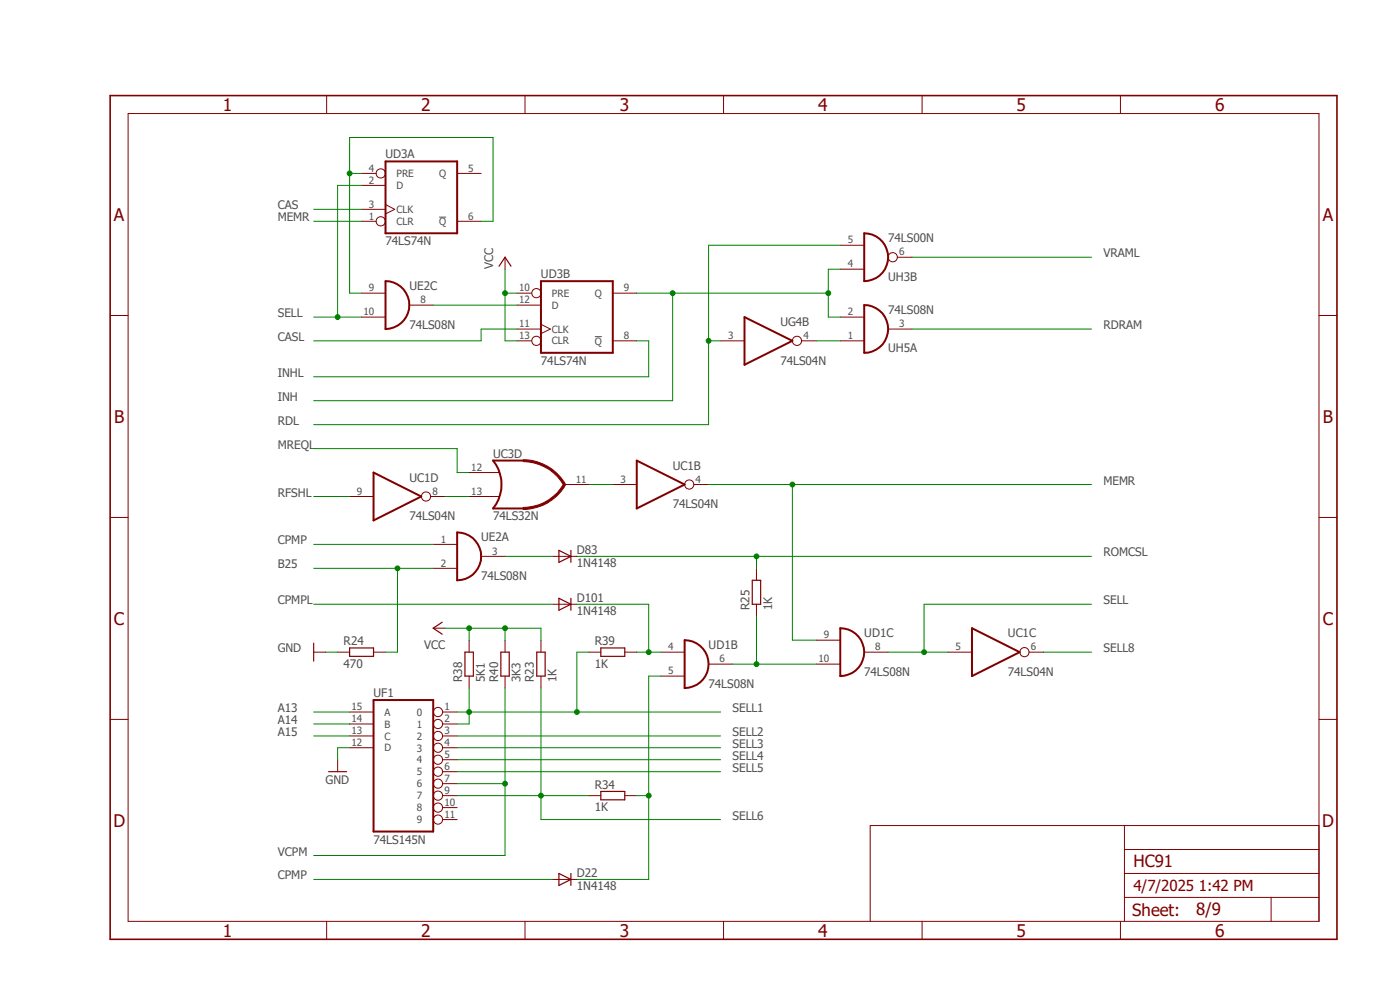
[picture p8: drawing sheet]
<svg xmlns="http://www.w3.org/2000/svg" width="297mm" height="210mm" viewBox="0 0 297 210" stroke-linecap="round" stroke-linejoin="round" font-family="sans-serif">
<path d="M22.9 19.9l261.1 179.9M284 19.9l-261.1 179.9" fill="none" stroke="#fff" stroke-width=".21"/>
<path d="M93.2 46.1h1.5M126.2 71.4h1.5" fill="none" stroke="#505050" stroke-width=".21"/>
<g fill="none" stroke="#800000" stroke-width=".21">
<path d="M27.2 24.1h252.6v171.4h-252.6zM69.3 20.3v3.8M76.7 39.3h5.1M76.7 36.8h3.1M97 36.8h5.1M111.4 20.3v3.8M153.5 20.3v3.8M195.6 20.3v3.8M237.7 20.3v3.8M76.7 46.9h3.1M76.7 44.4h5.1M81.8 43.4l1.9 1-1.9 1"/>
<path d="M97 46.9h5.1M107.1 54.6v2.5M178.3 57.1h5M178.3 52h5M190.4 54.6h3.1M23.4 66.9h3.8M76.7 62.2h5.1M76.7 67.3h5.1M86.8 64.7h5.1M109.7 72.3h3.1M109.7 64.7h5.1M109.7 69.8h5.1"/>
<path d="M109.7 62.2h3.1M114.8 68.8l2 1-2 1M130 72.3h5.1M130 62.2h5.1M152.9 72.3h5M170.1 72.3h3.1M178.3 72.3h5M178.3 67.3h5M188.4 69.8h5.1M279.8 66.9h3.8M23.4 109.8h3.8M74.2 105.3h5"/>
<path d="M91.4 105.3h3M104.6 105.3h1.3M104.6 100.2h1.3M130 102.8h5.1M147.2 102.8h3.1M279.8 109.8h3.8M140.2 138.3h5M173.2 135.8h5.1M183.3 138.3h5.1M201.1 138.3h5.1M218.3 138.3h3.1M23.4 152.6h3.8"/>
<path d="M74.2 151h5M74.2 153.6h5M74.2 156.1h5M74.2 158.6h5M93.9 151h3.1M93.9 153.6h3.1M93.9 156.1h3.1M93.9 158.6h3.1M140.2 143.4h5M150.3 140.9h5.1M173.2 140.9h5.1M279.8 152.6h3.8"/>
<path d="M71.6 161.2v2.5M93.9 161.2h3.1M93.9 163.7h3.1M93.9 166.2h3.1M93.9 168.8h3.1M93.9 171.3h3.1M93.9 173.9h3.1M238.5 175.1v20.4M279.8 175.1h-95.2v20.4M69.3 195.5v3.8M111.4 195.5v3.8M153.5 195.5v3.8"/>
<path d="M195.6 195.5v3.8M237.7 195.5v3.8M238.5 190.4h41.3M238.5 185.3h41.3M238.5 180.2h41.3M269.7 190.4v5.1"/>
<circle cx="80.8" cy="36.8" r=".98"/>
<circle cx="80.8" cy="46.9" r=".98"/>
<circle cx="189.4" cy="54.6" r=".98"/>
<circle cx="113.8" cy="62.2" r=".98"/>
<circle cx="113.8" cy="72.3" r=".98"/>
<circle cx="169.1" cy="72.3" r=".98"/>
<circle cx="90.4" cy="105.3" r=".98"/>
<circle cx="146.2" cy="102.8" r=".98"/>
<circle cx="217.3" cy="138.3" r=".98"/>
<circle cx="92.9" cy="158.6" r=".98"/>
<circle cx="92.9" cy="151" r=".98"/>
<circle cx="92.9" cy="153.6" r=".98"/>
<circle cx="92.9" cy="156.1" r=".98"/>
<circle cx="92.9" cy="168.8" r=".98"/>
<circle cx="92.9" cy="173.9" r=".98"/>
<circle cx="92.9" cy="163.7" r=".98"/>
<circle cx="92.9" cy="171.3" r=".98"/>
<circle cx="92.9" cy="166.2" r=".98"/>
<circle cx="92.9" cy="161.2" r=".98"/>
</g>
<path d="M23.4 20.3h260.2v179h-260.2z" fill="none" stroke="#800000" stroke-width=".34"/>
<g fill="none" stroke="#800000" stroke-width=".42">
<path d="M81.8 34.2h15.2v15.3h-15.2zM81.8 59.6a5.1 5.1 0 0 1 5 5.1 5.1 5.1 0 0 1-5 5.1zM114.8 59.6h15.2v15.2h-15.2zM183.3 49.5a5.1 5.1 0 0 1 5.1 5.1 5.1 5.1 0 0 1-5.1 5zM157.9 67.3l10.2 5-10.2 5.1zM183.3 64.7a5.1 5.1 0 0 1 5.1 5.1 5.1 5.1 0 0 1-5.1 5zM104.6 97.7h6.4M135.1 97.7l10.1 5.1-10.1 5.1zM79.2 100.2l10.2 5.1-10.2 5.1zM104.6 107.9h6.4M145.2 135.8a5.1 5.1 0 0 1 5.1 5.1 5.1 5.1 0 0 1-5.1 5.1zM178.3 133.3a5.1 5.1 0 0 1 5 5 5.1 5.1 0 0 1-5 5.1z"/>
<path d="M206.2 133.3l10.1 5-10.1 5.1zM79.2 148.5h12.7v27.9h-12.7z"/>
</g>
<path d="M105.9 56.5l1.2-1.9 1.3 1.9M69.7 163.7h3.8" fill="none" stroke="#800000" stroke-width=".25"/>
<path d="M111 107.7a9.9 9.9 0 0 0 8.6-5l.4 .1a10.2 10.2 0 0 1-9 5.3z" fill-rule="evenodd" fill="#800000"/>
<path d="M111 107.7a9.9 9.9 0 0 0 8.6-5l.4 .1a10.2 10.2 0 0 1-9 5.3z" fill="none" stroke="#800000" stroke-width=".21"/>
<path d="M111 97.5a10.3 10.3 0 0 1 9 5.2l-.4 .3a9.8 9.8 0 0 0-8.6-5.1z" fill-rule="evenodd" fill="#800000"/>
<g fill="none" stroke="#800000" stroke-width=".21">
<path d="M111 97.5a10.3 10.3 0 0 1 9 5.2l-.4 .3a9.8 9.8 0 0 0-8.6-5.1zM91.9 115.5h5.1M99.5 100.2h5.1M99.5 105.3h5.1M102.1 118h5M117.3 118h5.1M119.8 102.8h5.1M66.5 138.3h2.6M71.6 138.3h2.6M79.2 138.3h2.6M91.9 120.6h5.1M91.9 133.3h2.5"/>
<path d="M99.5 135.8v2.5M107.1 135.8v2.5M114.8 135.8v2.5M117.3 128.2h5.1M124.9 138.3h2.6M132.5 138.3h2.6M160.5 120.6v2.5M160.5 128.2v2.5M99.5 143.4v2.6M107.1 143.4v2.6M114.8 143.4v2.6M124.9 168.8h2.6"/>
<path d="M132.5 168.8h2.6M117.3 186.6h5.1"/>
</g>
<path d="M104.6 97.7a8.1 8.1 0 0 1 0 10.2M97 112.9a5.1 5.1 0 0 1 5.1 5.1 5.1 5.1 0 0 1-5.1 5.1z" fill="none" stroke="#800000" stroke-width=".42"/>
<g fill="none" stroke="#800000" stroke-width=".25">
<path d="M118.6 116.8l2.5 1.2-2.5 1.3zM121.1 116.8v2.5M66.5 136.4v3.9M74.2 137.5h5v1.7h-5zM93.8 132l-1.9 1.3 1.9 1.2M98.6 138.3h1.8v5.1h-1.8zM106.3 138.3h1.7v5.1h-1.7zM113.9 138.3h1.8v5.1h-1.8zM118.6 126.9l2.5 1.3-2.5 1.3zM121.1 126.9v2.6M127.5 137.5h5v1.7h-5zM159.6 123.1h1.8v5.1h-1.8z"/>
<path d="M127.5 167.9h5v1.8h-5zM118.6 185.3l2.5 1.3-2.5 1.2zM121.1 185.3v2.5"/>
</g>
<path d="M107.1 57.1v15.2h2.6M107.1 62.2h2.6" fill="none" stroke="#008000" stroke-width=".21"/>
<circle cx="107.1" cy="62.2" r=".51" fill="#008000"/>
<g fill="none" stroke="#008000" stroke-width=".21">
<path d="M99.5 135.8v-2.5h15.3v2.5M107.1 133.3v2.5"/>
<circle cx="107.1" cy="62.2" r=".51"/>
</g>
<circle cx="107.1" cy="133.3" r=".51" fill="#008000"/>
<g fill="none" stroke="#008000" stroke-width=".21">
<path d="M94.4 133.3h5.1"/>
<circle cx="107.1" cy="133.3" r=".51"/>
</g>
<circle cx="99.5" cy="133.3" r=".51" fill="#008000"/>
<g fill="none" stroke="#008000" stroke-width=".21">
<path d="M76.7 39.3h-5.1v28M66.5 67.3h10.2M91.9 64.7h17.8"/>
<circle cx="99.5" cy="133.3" r=".51"/>
</g>
<circle cx="71.6" cy="67.3" r=".51" fill="#008000"/>
<g fill="none" stroke="#008000" stroke-width=".21">
<path d="M188.4 138.3h12.7M231.6 128.2h-35.6v10.1"/>
<circle cx="71.6" cy="67.3" r=".51"/>
</g>
<circle cx="196" cy="138.3" r=".51" fill="#008000"/>
<g fill="none" stroke="#008000" stroke-width=".21">
<path d="M66.5 44.4h10.2M66.5 46.9h10.2M150.3 102.8h81.3M168.1 102.8v33h5.1"/>
<circle cx="196" cy="138.3" r=".51"/>
</g>
<circle cx="168.1" cy="102.8" r=".51" fill="#008000"/>
<g fill="none" stroke="#008000" stroke-width=".21">
<path d="M74.2 36.8h2.5M102.1 46.9h2.5v-17.7h-30.4v33h2.5"/>
<circle cx="168.1" cy="102.8" r=".51"/>
</g>
<circle cx="74.2" cy="36.8" r=".51" fill="#008000"/>
<g fill="none" stroke="#008000" stroke-width=".21">
<path d="M178.3 57.1h-2.6v10.2h2.6M109.7 69.8h-7.6v2.5h-35.6M135.1 62.2h7.6"/>
<circle cx="74.2" cy="36.8" r=".51"/>
</g>
<circle cx="175.7" cy="62.2" r=".51" fill="#008000"/>
<g fill="none" stroke="#008000" stroke-width=".21">
<path d="M175.7 62.2h-33v22.8h-76.2"/>
<circle cx="175.7" cy="62.2" r=".51"/>
</g>
<circle cx="142.7" cy="62.2" r=".51" fill="#008000"/>
<g fill="none" stroke="#008000" stroke-width=".21">
<path d="M178.3 52h-28v38.1h-83.8M150.3 72.3h2.6M173.2 72.3h5.1"/>
<circle cx="142.7" cy="62.2" r=".51"/>
</g>
<circle cx="150.3" cy="72.3" r=".51" fill="#008000"/>
<g fill="none" stroke="#008000" stroke-width=".21">
<path d="M193.5 54.6h38.1M135.1 72.3h2.5v7.6h-71.1M193.5 69.8h38.1M66.5 95.2h30.5v5h2.5M66.5 105.3h7.7M66.5 115.5h25.4M94.4 105.3h5.1M124.9 102.8h5.1M66.5 120.6h25.4M84.3 120.6v17.7h-2.5M66.5 186.6h50.8"/>
<circle cx="150.3" cy="72.3" r=".51"/>
</g>
<circle cx="84.3" cy="120.6" r=".51" fill="#008000"/>
<g fill="none" stroke="#008000" stroke-width=".21">
<path d="M107.1 118h10.2M97 151h2.5M99.5 146v7.6h-2.5"/>
<circle cx="84.3" cy="120.6" r=".51"/>
</g>
<circle cx="99.5" cy="151" r=".51" fill="#008000"/>
<g fill="none" stroke="#008000" stroke-width=".21">
<path d="M124.9 138.3h-2.5v12.7M99.5 151h53.4"/>
<circle cx="99.5" cy="151" r=".51"/>
</g>
<circle cx="122.4" cy="151" r=".51" fill="#008000"/>
<g fill="none" stroke="#008000" stroke-width=".21">
<path d="M69.1 138.3h2.5M66.5 156.1h7.7M66.5 153.6h7.7M66.5 151h7.7M74.2 158.6h-2.6v2.6M107.1 146v35.5h-40.6M97 166.2h10.1"/>
<circle cx="122.4" cy="151" r=".51"/>
</g>
<circle cx="107.1" cy="166.2" r=".51" fill="#008000"/>
<g fill="none" stroke="#008000" stroke-width=".21">
<path d="M114.8 146v22.8M97 168.8h27.9"/>
<circle cx="107.1" cy="166.2" r=".51"/>
</g>
<circle cx="114.8" cy="168.8" r=".51" fill="#008000"/>
<g fill="none" stroke="#008000" stroke-width=".21">
<path d="M122.4 128.2h15.2v10.1M135.1 138.3h5.1M114.8 168.8v5.1h38.1"/>
<circle cx="114.8" cy="168.8" r=".51"/>
</g>
<circle cx="137.6" cy="138.3" r=".51" fill="#008000"/>
<g fill="none" stroke="#008000" stroke-width=".21">
<path d="M140.2 143.4h-2.6v43.2h-15.2M135.1 168.8h2.5"/>
<circle cx="137.6" cy="138.3" r=".51"/>
</g>
<circle cx="137.6" cy="168.8" r=".51" fill="#008000"/>
<g fill="none" stroke="#008000" stroke-width=".21">
<path d="M122.4 118h109.2M160.5 118v2.6M66.5 128.2h50.8"/>
<circle cx="137.6" cy="168.8" r=".51"/>
</g>
<circle cx="160.5" cy="118" r=".51" fill="#008000"/>
<g fill="none" stroke="#008000" stroke-width=".21">
<path d="M160.5 130.7v10.2M155.4 140.9h17.8"/>
<circle cx="160.5" cy="118" r=".51"/>
</g>
<circle cx="160.5" cy="140.9" r=".51" fill="#008000"/>
<g fill="none" stroke="#008000" stroke-width=".21">
<path d="M221.4 138.3h10.2M97 158.6h55.9M97 156.1h55.9M97 163.7h55.9M97 161.2h55.9"/>
<circle cx="160.5" cy="140.9" r=".51"/>
</g>
<g font-size="3.7" fill="#800000">
<text x="47.2" y="23.5">1</text>
<text x="89.4" y="23.5">2</text>
<text x="131.5" y="23.5">3</text>
<text x="173.6" y="23.5">4</text>
<text x="215.7" y="23.5">5</text>
<text x="257.8" y="23.5">6</text>
<text x="24.2" y="46.8">A</text>
<text x="280.6" y="46.8">A</text>
<text x="24.2" y="89.7">B</text>
<text x="280.7" y="89.7">B</text>
<text x="24.2" y="132.5">C</text>
<text x="280.6" y="132.5">C</text>
<text x="24" y="175.3">D</text>
<text x="280.5" y="175.3">D</text>
<text x="47.2" y="198.7">1</text>
<text x="89.4" y="198.7">2</text>
<text x="131.5" y="198.7">3</text>
<text x="173.6" y="198.7">4</text>
<text x="215.7" y="198.7">5</text>
<text x="257.8" y="198.7">6</text>
</g>
<g font-size="3.6" fill="#800000">
<text x="240.5" y="184">HC91</text>
<text x="240.2" y="194.3">Sheet:</text>
<text x="253.8" y="194.2">8/9</text>
</g>
<text font-size="3.2" fill="#800000" x="240.5" y="189.1">4/7/2025 1:42 PM</text>
<g font-size="2.5" fill="#505050">
<text x="81.8" y="33.6">UD3A</text>
<text x="58.9" y="44.4">CAS</text>
<text x="58.9" y="46.9">MEMR</text>
<text x="81.8" y="52">74LS74N</text>
<text x="188.4" y="51.3">74LS00N</text>
<text x="104.6" y="57.1" transform="rotate(-90 104.6 57.1)">VCC</text>
<text x="114.8" y="59">UD3B</text>
<text x="188.4" y="59.5">UH3B</text>
<text x="234.1" y="54.6">VRAML</text>
<text x="86.9" y="61.6">UE2C</text>
<text x="58.9" y="67.3">SELL</text>
<text x="86.9" y="69.8">74LS08N</text>
<text x="165.6" y="69.2">UG4B</text>
<text x="188.4" y="66.5">74LS08N</text>
<text x="234.1" y="69.8">RDRAM</text>
<text x="58.9" y="72.3">CASL</text>
<text x="114.8" y="77.4">74LS74N</text>
<text x="165.6" y="77.4">74LS04N</text>
<text x="188.4" y="74.7">UH5A</text>
<text x="58.9" y="79.9">INHL</text>
<text x="58.9" y="85">INH</text>
<text x="58.9" y="90.1">RDL</text>
<text x="58.9" y="95.2">MREQL</text>
<text x="104.6" y="97.1">UC3D</text>
<text x="142.7" y="99.6">UC1B</text>
<text x="58.9" y="105.3">RFSHL</text>
<text x="86.9" y="102.2">UC1D</text>
<text x="142.7" y="107.9">74LS04N</text>
<text x="234.1" y="102.8">MEMR</text>
<text x="86.9" y="110.4">74LS04N</text>
<text x="104.6" y="110.4">74LS32N</text>
<text x="58.9" y="115.5">CPMP</text>
<text x="102.1" y="114.9">UE2A</text>
<text x="122.4" y="117.6">D83</text>
<text x="234.1" y="118">ROMCSL</text>
<text x="58.9" y="120.6">B25</text>
<text x="102.1" y="123.1">74LS08N</text>
<text x="122.4" y="120.4">1N4148</text>
<text x="58.9" y="128.2">CPMPL</text>
<text x="122.4" y="130.5">1N4148</text>
<text x="122.4" y="127.7">D101</text>
<text x="159" y="129.5" transform="rotate(-90 159 129.5)">R25</text>
<text x="163.8" y="129.5" transform="rotate(-90 163.8 129.5)">1K</text>
<text x="234.1" y="128.2">SELL</text>
<text x="72.9" y="136.8">R24</text>
<text x="90" y="137.6">VCC</text>
<text x="126.2" y="136.8">R39</text>
<text x="150.3" y="137.7">UD1B</text>
<text x="183.3" y="135.2">UD1C</text>
<text x="213.8" y="135.2">UC1C</text>
<text x="58.9" y="138.3">GND</text>
<text x="72.9" y="141.6">470</text>
<text x="126.2" y="141.6">1K</text>
<text x="183.3" y="143.4">74LS08N</text>
<text x="213.8" y="143.4">74LS04N</text>
<text x="234.1" y="138.3">SELL8</text>
<text x="79.2" y="147.9">UF1</text>
<text x="98" y="144.7" transform="rotate(-90 98 144.7)">R38</text>
<text x="102.8" y="144.7" transform="rotate(-90 102.8 144.7)">5K1</text>
<text x="105.7" y="144.7" transform="rotate(-90 105.7 144.7)">R40</text>
<text x="110.4" y="144.7" transform="rotate(-90 110.4 144.7)">3K3</text>
<text x="113.3" y="144.7" transform="rotate(-90 113.3 144.7)">R23</text>
<text x="118.1" y="144.7" transform="rotate(-90 118.1 144.7)">1K</text>
<text x="150.3" y="146">74LS08N</text>
<text x="58.9" y="153.6">A14</text>
<text x="58.9" y="151">A13</text>
<text x="155.4" y="151">SELL1</text>
<text x="58.9" y="156.1">A15</text>
<text x="155.4" y="161.2">SELL4</text>
<text x="155.4" y="158.7">SELL3</text>
<text x="155.4" y="156.1">SELL2</text>
<text x="69.1" y="166.2">GND</text>
<text x="126.2" y="167.3">R34</text>
<text x="155.4" y="163.7">SELL5</text>
<text x="126.2" y="172.1">1K</text>
<text x="155.4" y="173.9">SELL6</text>
<text x="79.2" y="178.9">74LS145N</text>
<text x="58.9" y="181.5">VCPM</text>
<text x="58.9" y="186.6">CPMP</text>
<text x="122.4" y="188.9">1N4148</text>
<text x="122.4" y="186.1">D22</text>
</g>
<g font-size="2.1" fill="#505050">
<text x="78.3" y="38.9">2</text>
<text x="78.3" y="36.4">4</text>
<text x="84.1" y="40.1">D</text>
<text x="84.1" y="37.5">PRE</text>
<text x="93.2" y="37.5">Q</text>
<text x="99.4" y="36.4">5</text>
<text x="78.3" y="46.6">1</text>
<text x="78.3" y="44">3</text>
<text x="84.1" y="47.7">CLR</text>
<text x="84.1" y="45.2">CLK</text>
<text x="93.2" y="47.7">Q</text>
<text x="99.4" y="46.6">6</text>
<text x="179.9" y="51.6">5</text>
<text x="179.9" y="56.7">4</text>
<text x="190.8" y="54.2">6</text>
<text x="78.3" y="61.8">9</text>
<text x="89.2" y="64.3">8</text>
<text x="110.2" y="64.3">12</text>
<text x="110.2" y="61.8">10</text>
<text x="117.1" y="65.5">D</text>
<text x="117.1" y="62.9">PRE</text>
<text x="126.2" y="62.9">Q</text>
<text x="132.3" y="61.8">9</text>
<text x="77.1" y="66.9">10</text>
<text x="110.2" y="72">13</text>
<text x="110.2" y="69.4">11</text>
<text x="117.1" y="70.6">CLK</text>
<text x="132.3" y="72">8</text>
<text x="154.5" y="72">3</text>
<text x="170.4" y="72">4</text>
<text x="179.9" y="72">1</text>
<text x="179.9" y="66.9">2</text>
<text x="190.8" y="69.4">3</text>
<text x="117.1" y="73.1">CLR</text>
<text x="126.2" y="73.1">Q</text>
<text x="100" y="99.9">12</text>
<text x="75.7" y="105">9</text>
<text x="91.7" y="105">8</text>
<text x="100" y="105">13</text>
<text x="122.2" y="102.4">11</text>
<text x="131.6" y="102.4">3</text>
<text x="147.6" y="102.4">4</text>
<text x="93.5" y="115.1">1</text>
<text x="104.4" y="117.7">3</text>
<text x="93.5" y="120.2">2</text>
<text x="141.8" y="138">4</text>
<text x="174.8" y="135.4">9</text>
<text x="185.7" y="138">8</text>
<text x="202.7" y="138">5</text>
<text x="218.7" y="138">6</text>
<text x="141.8" y="143">5</text>
<text x="152.7" y="140.5">6</text>
<text x="173.7" y="140.5">10</text>
<text x="74.6" y="155.7">13</text>
<text x="74.6" y="153.2">14</text>
<text x="74.6" y="150.7">15</text>
<text x="81.6" y="154.3">B</text>
<text x="81.6" y="151.8">A</text>
<text x="88.4" y="151.8">0</text>
<text x="88.4" y="154.3">1</text>
<text x="94.3" y="150.7">1</text>
<text x="94.3" y="153.2">2</text>
<text x="94.3" y="155.7">3</text>
<text x="74.6" y="158.3">12</text>
<text x="81.6" y="159.4">D</text>
<text x="81.6" y="156.9">C</text>
<text x="88.4" y="156.9">2</text>
<text x="88.4" y="159.4">3</text>
<text x="88.4" y="161.9">4</text>
<text x="94.3" y="158.3">4</text>
<text x="94.3" y="160.8">5</text>
<text x="88.4" y="164.5">5</text>
<text x="88.4" y="167">6</text>
<text x="94.3" y="163.4">6</text>
<text x="94.3" y="165.9">7</text>
<text x="88.4" y="169.5">7</text>
<text x="88.4" y="172.1">8</text>
<text x="94.3" y="168.4">9</text>
<text x="94.3" y="171">10</text>
<text x="94.3" y="173.5">11</text>
<text x="88.4" y="174.6">9</text>
</g>
</svg>
